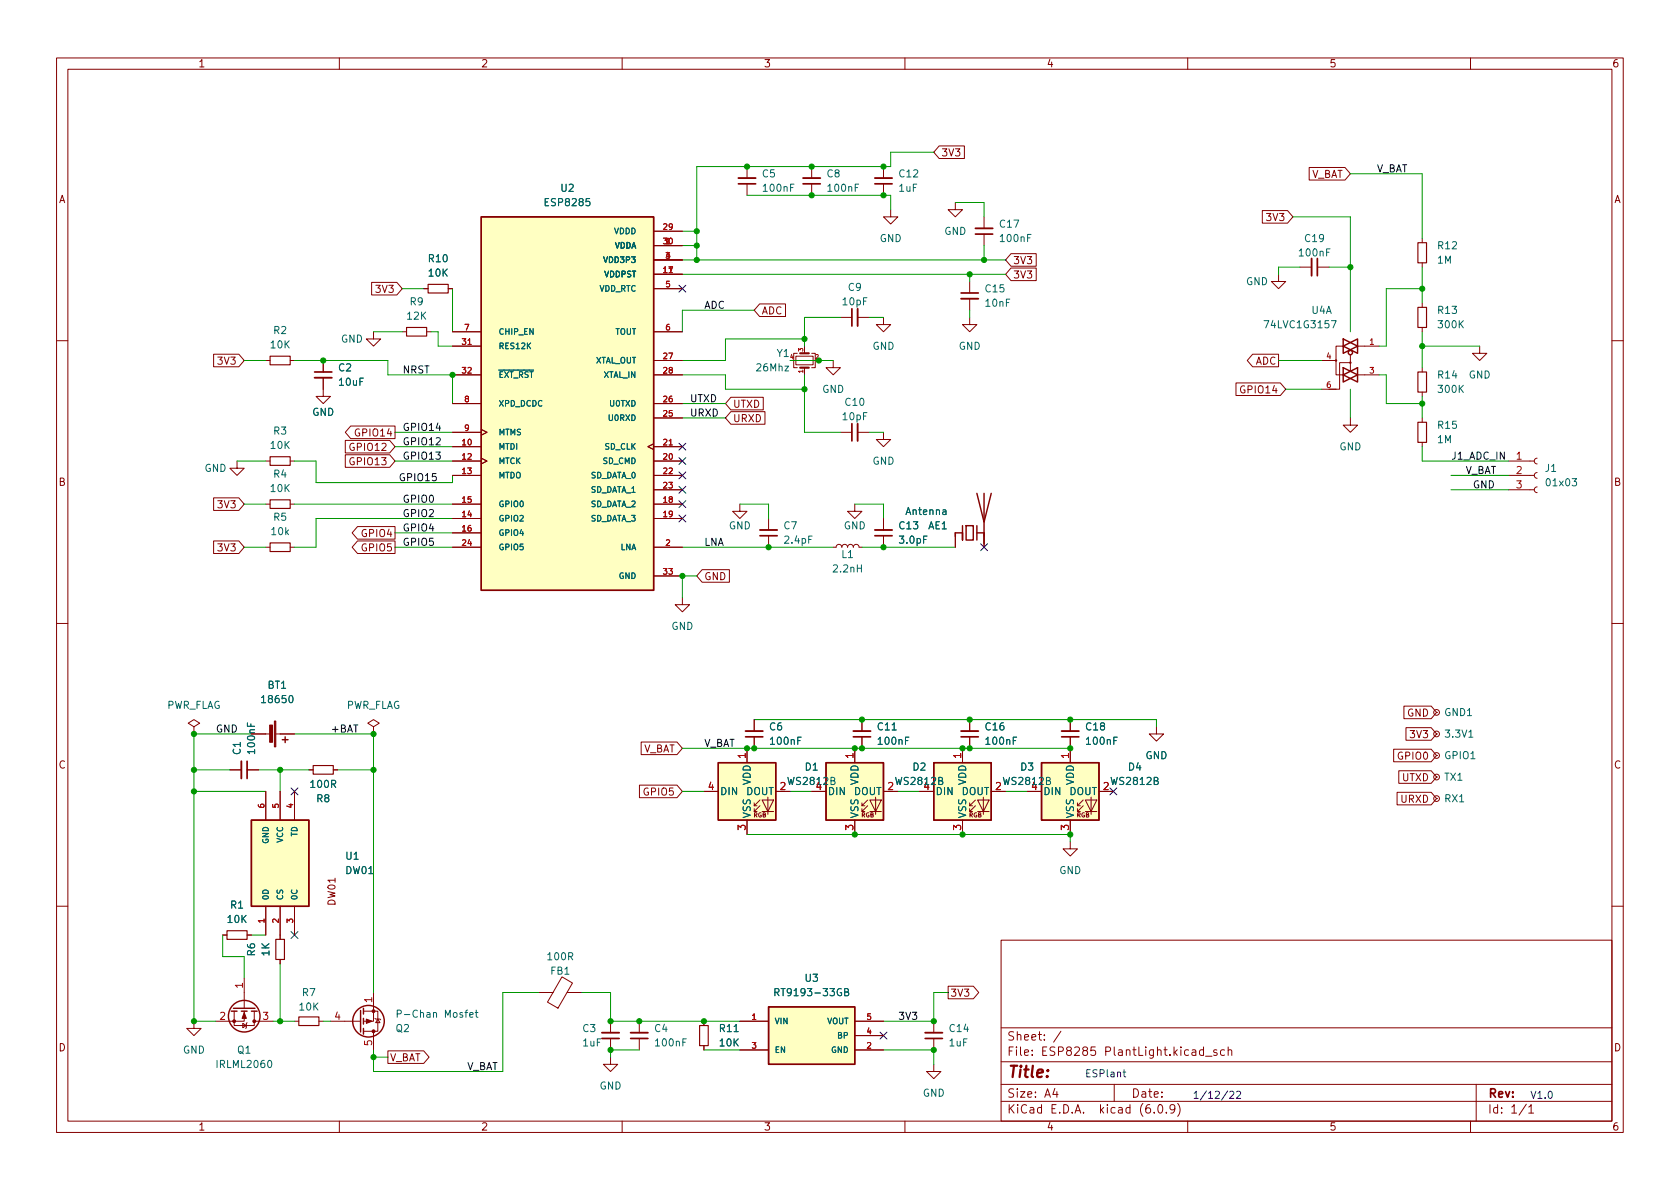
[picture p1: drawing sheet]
<svg xmlns="http://www.w3.org/2000/svg" width="297mm" height="210mm" viewBox="0 0 297 210" stroke-linecap="round" stroke-linejoin="round" font-family="sans-serif">
<g fill="none" stroke="#840000" stroke-width=".18">
<path d="M10 10.2h277v190.1h-277zM12 12.2h273v186.1h-273zM60 10.2v2M110 10.2v2M160 10.2v2M210 10.2v2M260 10.2v2M132.1 29.5v2M132.1 32.5v2M143.5 29.5v2M143.5 32.5v2M156.2 29.5v2"/>
<path d="M156.2 32.5v2M157.5 37.1v1.2h1.2l-1.2 1.3-1.3-1.3h1.3M166.1 25.8h4.4v2.2h-4.4l-1-1.1zM168.9 35.8v1.3h1.3l-1.3 1.2-1.3-1.2h1.3M174 38.3v2.1M223.2 37.2h4.4l1 1.1-1 1.2h-4.4zM231.5 29.6h6.3l1 1.1-1 1.1h-6.3zM65.7 49.9h4.5l.9 1.1-.9 1.2h-4.5zM66 58.7v1.2h1.3l-1.3 1.3-1.2-1.3h1.2M71.1 58.7h.8M74.9 51h.8M75.4 58.7h.8"/>
<path d="M79.2 51h.8M80 58.7h5.1M115.6 58.7h5M115.6 43.4h5M115.6 48.5h5M115.6 40.9h5M115.6 46h5M115.6 51h5M134.3 53.7h4.6v2.3h-4.6l-1-1.1zM148.6 56.1h2M151.6 56.1h2.1M156.2 56.1v1.3h1.3l-1.3 1.3-1.3-1.3h1.3"/>
<path d="M171.4 56.1v1.3h1.3l-1.3 1.3-1.2-1.3h1.2M171.4 49.8v2M171.4 52.8v2.1M174 41.4v2M178.8 47.4h4.4v2.2h-4.4l-1-1.1zM178.8 44.9h4.4v2.2h-4.4l-1-1.1zM226.1 48.5v1.3h1.2l-1.2 1.2-1.3-1.2h1.3M229.9 47.2h2M232.9 47.2h2M251.5 42.2v.7M251.5 46.5v.7M251.5 53.6v.8"/>
<path d="M251.5 57.9v.8M10 60.2h2M37.8 62.6h4.4l1 1.1-1 1.2h-4.4zM47 63.7h.8M51.3 63.7h.8M57.1 66.8v3.3h1.3l-1.3 1.3-1.2-1.3h1.2M57.1 63.7v2.1M61.1 77.9h7.8l.9 1.1-.9 1.1h-7.8zM62 75.3h7.8v2.3h-7.8l-.9-1.2zM80 76.4h5.1M80 66.3h5.1M80 61.2h5.1"/>
<path d="M80 79h5.1M80 71.4h5.1M85.1 75.9l1 .5-1 .6M115.6 78.5l-1 .5 1 .5M115.6 63.7h5M115.6 66.3h5M115.6 79h5M115.6 73.9h5M115.6 71.4h5M129.2 72.8h6.1v2.2h-6.1l-.9-1.1zM129.2 70.3h5.8v2.2h-5.8l-.9-1.1zM140.7 63h3.1v1.5h-3.1z"/>
<path d="M141 62.5h-.7v2.5h.7M142.2 61.2v1.3M142.2 65v1.3M143.5 62.5h.6v2.5h-.6M147.3 63.7v1.3h1.3l-1.3 1.3-1.3-1.3h1.3M148.6 76.4h2M151.6 76.4h2.1M156.2 76.4v1.3h1.3l-1.3 1.3-1.3-1.3h1.3M218.5 67.7h7.9l.9 1.1-.9 1.1h-7.9zM221.5 62.6h4.6v2.3h-4.6l-1-1.2zM233.7 63.7h2.5M237.5 61.2h-1.3v5.1h1.3"/>
<path d="M238.8 62.7v3M238.8 64.1h-1.9v4.7h-3.2M238.8 73.9v1.3h1.2l-1.2 1.2-1.3-1.2h1.3M240 66.3h3.8M240 61.2h3.8M251.5 65v.8M251.5 69.3v.8M251.5 73.9v.8M251.5 78.2v.8M261.6 61.2v1.3h1.3l-1.3 1.2-1.3-1.2h1.3M285 60.2h2M37.8 88h4.4l1 1.1-1 1.2h-4.4z"/>
<path d="M37.8 95.7h4.4l1 1.1-1 1.1h-4.4zM41.9 81.5v1.3h1.3l-1.3 1.3-1.3-1.3h1.3M47 81.5h.8M47 96.8h.8M47 89.1h.8M51.3 81.5h.8M51.3 96.8h.8M51.3 89.1h.8M61.1 80.4h7.8l.9 1.1-.9 1.1h-7.8zM63.2 95.7h6.6v2.2h-6.6l-.9-1.1zM63.2 93.1h6.6v2.2h-6.6l-.9-1.1zM80 84.1h5.1"/>
<path d="M80 81.5h5.1M80 96.8h5.1M80 91.7h5.1M80 89.1h5.1M80 94.2h5.1M85.1 81l1 .5-1 .5M115.6 86.6h5M115.6 84.1h5M115.6 81.5h5M115.6 96.8h5M115.6 91.7h5M115.6 89.1h5"/>
<path d="M130.8 89.1v1.3h1.3l-1.3 1.3-1.3-1.3h1.3M135.9 91.7v2M135.9 94.7v2.1M147.3 96.8h.5l.2-.4 .3-.1 .4 .1 .1 .4 .2-.4 .3-.1 .4 .1 .2 .4 .2-.4 .4-.1 .3 .1 .1 .4 .1-.4 .4-.1 .3 .1 .2 .4h.5M151.1 89.1v1.3h1.3l-1.3 1.3-1.2-1.3h1.2M156.2 91.7v2M156.2 94.7v2.1M168.9 94.2v2.6M174 94.2v2.6M266.7 86.6h4.6M266.7 84.1h4.6M266.7 81.5h4.6"/>
<path d="M271.8 86.1l-.4 .1-.1 .4 .1 .4 .4 .1M271.8 83.6l-.4 .1-.1 .4 .1 .3 .4 .2M271.8 81l-.4 .2-.1 .3 .1 .4 .4 .1M10 110.2h2M115.6 101.8h5M120.6 105.7v1.2h1.3l-1.3 1.3-1.2-1.3h1.2M124.1 100.7h4.9v2.3h-4.9l-.9-1.2zM285 110.2h2M34.3 128.5l1-.6-1-.7-1 .7 1 .6v1.3M34.3 129.8h.1M40.6 136.1h2.1M43.7 136.1h2"/>
<path d="M44.4 129.8h3.4M47 139.9v5.1M48.8 129.8h3.3M49.5 139.9v5.1M52.1 139.9v5.1M54.6 136.1h.8M58.9 136.1h.8M66 128.5l1.1-.6-1.1-.7-1 .7 1 .6v1.3M66 129.8h.1M113.1 138.8h6.6l.9 1.1-.9 1.2h-6.6zM113.4 131.2h6.3l.9 1.1-.9 1.1h-6.3zM124.5 139.9h2.5"/>
<path d="M132.1 132.3v2.6M133.3 127.2v2.1M133.3 130.3v2M137.2 139.9h2.5M143.5 139.9h2.5M151.1 132.3v2.6M152.4 127.2v2.1M152.4 130.3v2M156.2 139.9h2.5M162.6 139.9h2.5M170.2 132.3v2.6M171.4 127.2v2.1"/>
<path d="M171.4 130.3v2M175.3 139.9h2.5M181.6 139.9h2.5M189.2 127.2v2.1M189.2 130.3v4.6M194.3 139.9h2.5M204.5 128.5v1.3h1.2l-1.2 1.3-1.3-1.3h1.3M246.4 132.5h6.6l1 1.1-1 1.1h-6.6zM247.3 136.3h5.7l1 1.1-1 1.1h-5.7zM248.2 124.9h4.8l1 1.1-1 1.1h-4.8zM248.6 128.7h4.4l1 1.1-1 1.1h-4.4zM254 137.4h.1"/>
<path d="M254 126h.1M254 133.6h.1M254 129.8h.1M132.1 145v2.6M133.3 142.5h.6M134.4 142.5l-1.1 1v-.5M134.4 141.5l-1.1 1v-.5M134.7 141.5h2.1l-1 2zM134.7 143.5h2.1M135.8 141v3M151.1 145v2.6M152.4 142.5h.5"/>
<path d="M153.4 142.5l-1 1v-.5M153.4 141.5l-1 1v-.5M153.8 141.5h2l-1 2zM153.8 143.5h2M154.8 141v3M170.2 145v2.6M171.4 142.5h.6M172.5 142.5l-1.1 1v-.5M172.5 141.5l-1.1 1v-.5M172.8 141.5h2.1l-1 2zM172.8 143.5h2.1M173.9 141v3"/>
<path d="M189.2 148.8v1.3h1.3l-1.3 1.3-1.2-1.3h1.2M189.2 145v2.6M190.5 142.5h.5M191.5 142.5l-1 1v-.5M191.5 141.5l-1 1v-.5M191.9 141.5h2l-1 2zM191.9 143.5h2M192.9 141v3M247 140.1h6l1 1.1-1 1.1h-6zM254 141.2h.1M10 160.2h2M39.4 165.3h.7"/>
<path d="M41.4 178.8v2.6h3.6v-2.6M43.2 178.8v1.8h-5.1M43.2 173v5.3M43.7 165.3h.7M47 160.3v5M49.5 160.3v5.8M49.5 169.7v.7M52.1 160.3v5M64.3 178.8h2.5v3.6h-2.5M66 175.5v5.1h-1.7M95.2 175.5h2.6M99.4 172.7l1.8 1.1-2.5 4.5-1.9-1.1z"/>
<path d="M100.3 175.5h2.6M167.6 174.4h4.5l1 1.1-1 1.1h-4.5zM177 166.3h108v32h-108zM285 160.2h2M34.3 180.6v1.3h1.3l-1.3 1.2-1.3-1.2h1.3M42.9 181l.7 .4-.7 .3zM43.7 180.8l-.1 .2v.7l-.2 .2M45 180.6h3.3M52.1 180.6h.7M56.4 180.6h.7M58.4 180.6h5.4M60 198.3v2"/>
<path d="M66 182.4v3.3M66.3 180.1l.1 .1h.8l.1 .1M66.8 180.2l.4 .6h-.8zM68.6 185.8h6.3l1 1.1-1 1.1h-6.3zM107.9 186.9v1.3h1.3l-1.3 1.3-1.2-1.3h1.2M107.9 180.6v2M107.9 183.6v2.1M110 198.3v2M113 180.6v2M113 183.6v2.1M124.5 180.6v.8M124.5 184.9v.8"/>
<path d="M130.8 180.6h5.1M130.8 185.7h5.1M151.1 180.6h5.1M151.1 185.7h5.1M151.1 183.1h5.1M160 198.3v2M165.1 188.2v1.3h1.3l-1.3 1.2-1.3-1.2h1.3M165.1 180.6v2M165.1 183.6v2.1M177 194.8h108M177 191.8h108M177 187.8h108"/>
<path d="M177 181.8h108M186.5 192.5l-.4 1h1M186.9 193v1M187.6 182.4l-1.3 1.9M197 191.8v3M204.1 196.7v.1M204.9 195.4l.2-.1a.81 .81 0 0 1 .6 .7 .81 .81 0 0 1-.3 .8h-.2a.81 .81 0 0 1-.6-.6 .81 .81 0 0 1 .3-.8zM206.2 196.7v.1M207.7 196l-.3 .3h-.3l-.2-.3 .1-.6 .4-.1 .2 .2a.99 .99 0 0 1-.3 1.3h-.3M208.2 195.1a1.72 1.72 0 0 1 0 2.3M210 198.3v2M212.8 185.7l-.4-.1-.3 .3v.4l.1 .3h.6"/>
<path d="M212.8 185.1v1.5M213.1 186.8h1.2M215.1 185.7l-.3-.1-.2 .2v.3l.5 .1v.4h-.5M216.5 185.7l-.4-.1-.3 .3v.4l.1 .3h.6M217.1 185.8l.3-.2 .3 .1 .1 .9M217.1 185.1v1.5M260 198.3v2M261 191.8v6.5M269.9 195.3l-1.3 1.9M270.3 195.8l.4-.5v1.5M270.3 196.8h.9"/>
<circle cx="236.2" cy="63.7" r=".13"/>
<circle cx="238.8" cy="64.1" r=".13"/>
<circle cx="254" cy="126" r=".51"/>
<circle cx="254" cy="133.6" r=".51"/>
<circle cx="254" cy="129.8" r=".51"/>
<circle cx="254" cy="137.4" r=".51"/>
<circle cx="254" cy="141.2" r=".51"/>
</g>
<g fill="none" stroke="#840000" stroke-width=".33">
<path d="M130.6 31.5h3M142 31.5h3M154.7 31.5h3M151.6 54.6v3.1M169.9 52.8h3.1M172.5 40.4h3M231.9 45.7v3.1M55.6 66.8h3.1M151.6 74.9v3.1M134.4 93.7h3M154.7 93.7h3M42.7 134.6v3.1"/>
<path d="M131.8 129.3h3.1M150.9 129.3h3M169.9 129.3h3.1M187.7 129.3h3.1M106.4 182.6h3.1M111.5 182.6h3.1M163.6 182.6h3"/>
</g>
<g fill="none" stroke="#840000" stroke-width=".3">
<path d="M130.6 32.5h3M142 32.5h3M154.7 32.5h3M150.6 54.6v3.1M169.9 51.8h3.1M172.5 41.4h3M232.9 45.7v3.1M55.6 65.8h3.1M150.6 74.9v3.1M134.4 94.7h3M154.7 94.7h3M43.7 134.6v3.1"/>
<path d="M131.8 130.3h3.1M150.9 130.3h3M169.9 130.3h3.1M187.7 130.3h3.1M106.4 183.6h3.1M111.5 183.6h3.1M163.6 183.6h3"/>
</g>
<g fill="none" stroke="#840000" stroke-width=".2">
<path d="M71.9 57.9h3.5v1.5h-3.5zM75.7 50.3h3.5v1.5h-3.5zM250.7 54.4h1.5v3.5h-1.5zM250.7 42.9h1.5v3.6h-1.5zM47.8 63h3.5v1.5h-3.5zM250.7 65.8h1.5v3.5h-1.5zM250.7 74.7h1.5v3.5h-1.5zM47.8 80.8h3.5v1.5h-3.5zM47.8 96h3.5v1.5h-3.5zM47.8 88.4h3.5v1.5h-3.5zM55.4 135.4h3.5v1.5h-3.5zM40.1 164.6h3.6v1.5h-3.6z"/>
<path d="M48.8 166.1h1.5v3.6h-1.5zM52.8 179.8h3.6v1.6h-3.6zM123.7 181.4h1.5v3.5h-1.5z"/>
</g>
<g fill="none" stroke="#840000" stroke-width=".25">
<path d="M85.1 38.3h30.5v66.1h-30.5zM237.5 59.9l1.3 .7-1.3 .6zM237.5 66.3l1.3 .6-1.3 .7zM237.5 65l1.3 .7-1.3 .6zM237.5 61.2l1.3 .6-1.3 .7zM238.8 66.9l1.2-.6v1.3zM238.8 65.7l1.2-.7v1.3zM238.8 61.8l1.2-.6v1.3zM238.8 60.6l1.2-.7v1.3zM170.2 93v2.5v-1.3h-1.3v.7M170.8 93h1.3v2.5h-1.3zM172.7 87.2l1.3 5.1 1.3-5.1"/>
<path d="M172.7 94.2h1.3M172.7 93v2.5M174 87.2v8.9M49.9 130.8h1M50.4 130.3v1M127 134.9h10.2v10.1h-10.2zM146 134.9h10.2v10.1h-10.2zM165.1 134.9h10.2v10.1h-10.2zM184.1 134.9h10.2v10.1h-10.2zM44.4 145h10.2v15.3h-10.2zM40.9 178.8h1M41.3 178.3h3.8"/>
<path d="M42.7 178.8h1M44.4 178.8h1.1M63.8 178.7v3.8M64.3 178.3v1M135.9 178h15.2v10.2h-15.2zM64.3 180.1v1M64.3 181.9v1"/>
<circle cx="238.8" cy="62.4" r=".38"/>
<circle cx="43.2" cy="179.7" r="2.79"/>
<circle cx="65.2" cy="180.6" r="2.79"/>
</g>
<path d="M235.4 56.7h.9l-.6 1.3M70.2 179.3l.6-.1 .2-.2-.1-.3-.7-.1v1.3M83.1 179.5l.6-.2-.1-.2-.4-.1-.1 .2v.6h.5M84 179h.5M84.2 178.6v1.1l.3 .2M137 175.5l.6-.1 .1-.2v-.3l-.7-.1v1.3M149.3 175.4h.6l.1-.2v-.3l-.7-.1v1.3h.5l.2-.1 .1-.3-.3-.3" fill="none" stroke="#006464" stroke-width=".18"/>
<g fill="#ffffc2" stroke="#ffffc2" stroke-width=".18">
<path d="M165.1 134.9h10.2v10.1h-10.2z"/>
<path d="M127 134.9h10.2v10.1h-10.2z"/>
<path d="M85.1 38.3h30.5v66.1h-30.5z"/>
<path d="M146 134.9h10.2v10.1h-10.2z"/>
<path d="M135.9 178h15.2v10.2h-15.2z"/>
<path d="M184.1 134.9h10.2v10.1h-10.2z"/>
<path d="M44.4 145h10.2v15.3h-10.2z"/>
</g>
<path d="M141.5 65h1.5M141.5 62.5h1.5" fill="none" stroke="#840000" stroke-width=".38"/>
<g fill="#840000" stroke="#840000" stroke-width=".18">
<path d="M43.2 179.1l.4 1h-.8z"/>
<path d="M64.8 180.2l1 .4-1 .4z"/>
<path d="M48.5 127.5h.3v4.6h-.3z"/>
<path d="M47.7 128.2h.5v3.1h-.5z"/>
<circle cx="41.4" cy="180.6" r=".25"/>
<circle cx="45" cy="180.6" r=".25"/>
<circle cx="66" cy="178.8" r=".25"/>
<circle cx="66" cy="182.4" r=".25"/>
</g>
<path d="M198.6 189.6h.4M198.7 189.2v1l.3 .2M217.4 193.1l.5-.1 .3 .3-.8 .9h.8M218.6 193.1l.5-.1 .3 .3-.8 .9h.8" fill="none" stroke="#0000c2" stroke-width=".18"/>
<g fill="none" stroke="#009600" stroke-width=".18">
<path d="M132.1 34.5h25.4v2.6M165.1 26.9h-7.6v2.6h-34.3v16.5M168.9 35.8h5.1v2.5M228.6 38.3h10.2v20.4M238.8 30.7h12.7v11.5M66 58.7h5.1M71.1 51h3.8M76.2 58.7h1.3v2.5h2.5M80 51v7.7M120.6 40.9h2.6M120.6 46h57.2M120.6 43.4h2.6"/>
<path d="M120.6 48.5h57.2M133.3 54.9h-12.7v3.8M142.2 59.9h-13.9v3.8h-7.7M148.6 56.1h-6.4v5.1M153.7 56.1h2.5M171.4 48.5v1.3M171.4 54.9v1.2M174 43.4v2.6M229.9 47.2h-3.8v1.3M234.9 47.2h3.9M251.5 47.2v6.4M251.5 58.7v6.3"/>
<path d="M251.5 51h-6.4v10.2h-1.3M43.2 63.7h3.8M52.1 63.7h16.5v2.6h11.4v5.1M69.8 76.4h10.2M69.8 79h10.2M120.6 71.4h7.7M120.6 66.3h7.7v2.5h13.9M120.6 73.9h7.7M139.7 63.7h7.6M142.2 66.3v10.1h6.4M153.7 76.4h2.5M226.1 63.7h7.6"/>
<path d="M227.3 68.8h6.4M238.8 68.8v5.1M243.8 66.3h1.3v5.1h6.4M251.5 70.1v3.8M251.5 79v2.5h15.2M251.5 61.2h10.1M41.9 81.5h5.1M43.2 96.8h3.8M43.2 89.1h3.8M52.1 81.5h3.8v3.8h24.1v-1.2M52.1 89.1h27.9M69.8 96.8h10.2"/>
<path d="M69.8 81.5h10.2M69.8 94.2h10.2M80 91.7h-24.1v5.1h-3.8M120.6 96.8h26.7M130.8 89.1h5.1v2.6M151.1 89.1h5.1v2.6M152.4 96.8h16.5M256.5 84.1h10.2M256.5 86.6h10.2M123.2 101.8h-2.6v3.9M34.3 139.9h12.7M34.3 136.1h6.3"/>
<path d="M44.4 129.8h-10.1v50.8h3.8M45.7 136.1h8.9M49.5 136.1v3.8M52.1 129.8h13.9v45.7M59.7 136.1h6.3M120.6 132.3h68.6M120.6 139.9h3.9M133.3 127.2h71.2v1.3M139.7 139.9h3.8M158.7 139.9h3.9M177.8 139.9h3.8M132.1 147.6h57.1v1.2"/>
<path d="M39.4 165.3v3.9h3.8v3.8M44.4 165.3h2.6M49.5 170.4v10.2M95.2 175.5h-6.3v14h-22.9v-3.8M102.9 175.5h5v5.1h22.9M167.6 175.5h-2.5v5.1h-8.9M48.3 180.6h3.8M57.1 180.6h1.3M66 186.9h2.6M113 185.7h-5.1v1.2M124.5 185.7h6.3M156.2 185.7h8.9v2.5"/>
</g>
<g fill="none" stroke="#000084" stroke-width=".18">
<path d="M120 50.4l1.3 1.3M121.3 50.4l-1.3 1.3M120 78.4l1.3 1.2M121.3 78.4l-1.3 1.2M120 80.9l1.3 1.2M120 91.1l1.3 1.2M120 86l1.3 1.2M120 88.5l1.3 1.3M120 83.5l1.3 1.2M121.3 80.9l-1.3 1.2M121.3 91.1l-1.3 1.2M121.3 86l-1.3 1.2"/>
<path d="M121.3 88.5l-1.3 1.3M121.3 83.5l-1.3 1.2M173.4 96.2l1.2 1.2M174.6 96.2l-1.2 1.2M51.5 139.3l1.2 1.3M52.7 139.3l-1.2 1.3M196.2 139.3l1.3 1.3M197.5 139.3l-1.3 1.3M51.5 164.7l1.2 1.3M52.7 164.7l-1.2 1.3M155.6 182.5l1.2 1.2M156.8 182.5l-1.2 1.2"/>
</g>
<g fill="#009600" stroke="#009600" stroke-width=".18">
<circle cx="251.5" cy="61.2" r=".46"/>
<circle cx="238.8" cy="47.2" r=".46"/>
<circle cx="156.2" cy="34.5" r=".46"/>
<circle cx="156.2" cy="29.5" r=".46"/>
<circle cx="171.4" cy="48.5" r=".46"/>
<circle cx="174" cy="46" r=".46"/>
<circle cx="171.4" cy="127.2" r=".46"/>
<circle cx="189.2" cy="127.2" r=".46"/>
<circle cx="171.4" cy="132.3" r=".46"/>
<circle cx="189.2" cy="132.3" r=".46"/>
<circle cx="135.9" cy="96.8" r=".46"/>
<circle cx="144.8" cy="63.7" r=".46"/>
<circle cx="142.2" cy="68.8" r=".46"/>
<circle cx="156.2" cy="96.8" r=".46"/>
<circle cx="120.6" cy="101.8" r=".46"/>
<circle cx="170.2" cy="132.3" r=".46"/>
<circle cx="132.1" cy="29.5" r=".46"/>
<circle cx="123.2" cy="40.9" r=".46"/>
<circle cx="123.2" cy="43.4" r=".46"/>
<circle cx="143.5" cy="29.5" r=".46"/>
<circle cx="143.5" cy="34.5" r=".46"/>
<circle cx="251.5" cy="51" r=".46"/>
<circle cx="251.5" cy="71.4" r=".46"/>
<circle cx="123.2" cy="46" r=".46"/>
<circle cx="142.2" cy="59.9" r=".46"/>
<circle cx="80" cy="66.3" r=".46"/>
<circle cx="189.2" cy="147.6" r=".46"/>
<circle cx="170.2" cy="147.6" r=".46"/>
<circle cx="66" cy="186.9" r=".46"/>
<circle cx="107.9" cy="180.6" r=".46"/>
<circle cx="113" cy="180.6" r=".46"/>
<circle cx="124.5" cy="180.6" r=".46"/>
<circle cx="107.9" cy="185.7" r=".46"/>
<circle cx="165.1" cy="185.7" r=".46"/>
<circle cx="165.1" cy="180.6" r=".46"/>
<circle cx="151.1" cy="147.6" r=".46"/>
<circle cx="151.1" cy="132.3" r=".46"/>
<circle cx="133.3" cy="132.3" r=".46"/>
<circle cx="132.1" cy="132.3" r=".46"/>
<circle cx="152.4" cy="132.3" r=".46"/>
<circle cx="152.4" cy="127.2" r=".46"/>
<circle cx="34.3" cy="136.1" r=".46"/>
<circle cx="34.3" cy="129.8" r=".46"/>
<circle cx="34.3" cy="180.6" r=".46"/>
<circle cx="34.3" cy="139.9" r=".46"/>
<circle cx="49.5" cy="136.1" r=".46"/>
<circle cx="49.5" cy="180.6" r=".46"/>
<circle cx="66" cy="129.8" r=".46"/>
<circle cx="66" cy="136.1" r=".46"/>
<circle cx="57.1" cy="63.7" r=".46"/>
</g>
<text font-size="2.8" fill="#840000" x="178" y="190.6">Title:</text>
<g font-size="2.1" fill="#840000">
<text x="178" y="184">Sheet: /</text>
<text x="178" y="186.7">File: ESP8285 PlantLight.kicad_sch</text>
<text x="178" y="196.9">KiCad E.D.A. kicad (6.0.9)</text>
<text x="178" y="194.1">Size: A4</text>
<text x="200" y="194.1">Date:</text>
<text x="263" y="194.1">Rev:</text>
<text x="263" y="196.9">Id: 1/1</text>
</g>
<g font-size="1.8" fill="#840000">
<text x="35" y="11.9">1</text>
<text x="85" y="11.9">2</text>
<text x="135" y="11.9">3</text>
<text x="185" y="11.9">4</text>
<text x="235" y="11.9">5</text>
<text x="285" y="11.9">6</text>
<text x="166.4" y="27.6">3V3</text>
<text x="10.3" y="35.9">A</text>
<text x="231.7" y="31.5">V_BAT</text>
<text x="285.3" y="35.9">A</text>
<text x="224.2" y="39.1">3V3</text>
<text x="179.1" y="46.7">3V3</text>
<text x="66.7" y="51.8">3V3</text>
<text x="179.1" y="49.2">3V3</text>
<text x="134.6" y="55.6">ADC</text>
<text x="38.8" y="64.5">3V3</text>
<text x="221.9" y="64.5">ADC</text>
<text x="219.7" y="69.6">GPIO14</text>
<text x="63.1" y="77.2">GPIO14</text>
<text x="129.5" y="74.6">URXD</text>
<text x="129.5" y="72.1">UTXD</text>
<text x="62.2" y="79.7">GPIO12</text>
<text x="62.2" y="82.3">GPIO13</text>
<text x="10.3" y="85.9">B</text>
<text x="38.8" y="89.9">3V3</text>
<text x="285.3" y="85.9">B</text>
<text x="64.1" y="95">GPIO4</text>
<text x="38.8" y="97.5">3V3</text>
<text x="64.1" y="97.5">GPIO5</text>
<text x="124.5" y="102.6">GND</text>
<text x="248.8" y="126.7">GND</text>
<text x="249.6" y="130.5">3V3</text>
<text x="10.3" y="135.9">C</text>
<text x="113.6" y="133.1">V_BAT</text>
<text x="247.3" y="134.3">GPIO0</text>
<text x="285.3" y="135.9">C</text>
<text x="114" y="140.7">GPIO5</text>
<text x="247.7" y="141.9">URXD</text>
<text x="247.9" y="138.1">UTXD</text>
<text x="59.3" y="160.1" transform="rotate(-90 59.3 160.1)">DW01</text>
<text x="168" y="176.2">3V3</text>
<text x="10.3" y="185.9">D</text>
<text x="285.3" y="185.9">D</text>
<text x="68.9" y="187.7">V_BAT</text>
<text x="35" y="199.9">1</text>
<text x="85" y="199.9">2</text>
<text x="135" y="199.9">3</text>
<text x="185" y="199.9">4</text>
<text x="235" y="199.9">5</text>
<text x="285" y="199.9">6</text>
</g>
<g font-size="1.8" fill="#006464">
<text x="99.2" y="33.9">U2</text>
<text x="134.8" y="31.4">C5</text>
<text x="135.1" y="33.9">100nF</text>
<text x="146.2" y="31.4">C8</text>
<text x="146.5" y="33.9">100nF</text>
<text x="159" y="33.9">1uF</text>
<text x="159.1" y="31.4">C12</text>
<text x="96.6" y="36.4">ESP8285</text>
<text x="166.9" y="41.5">GND</text>
<text x="176.8" y="40.2">C17</text>
<text x="75.8" y="46.4">R10</text>
<text x="155.5" y="42.8">GND</text>
<text x="177" y="42.8">100nF</text>
<text x="229.9" y="45.3">100nF</text>
<text x="230.8" y="42.8">C19</text>
<text x="254.2" y="46.6">1M</text>
<text x="254.3" y="44.1">R12</text>
<text x="72.5" y="54">R9</text>
<text x="75.8" y="48.9">10K</text>
<text x="149.1" y="54">10pF</text>
<text x="150" y="51.4">C9</text>
<text x="174.3" y="51.7">C15</text>
<text x="220.3" y="50.4">GND</text>
<text x="48.4" y="59.1">R2</text>
<text x="72" y="56.5">12K</text>
<text x="174.3" y="54.2">10nF</text>
<text x="224" y="58">74LVC1G3157</text>
<text x="231.9" y="55.5">U4A</text>
<text x="254.3" y="55.5">R13</text>
<text x="254.4" y="58">300K</text>
<text x="47.9" y="61.6">10K</text>
<text x="59.9" y="65.7">C2</text>
<text x="60.3" y="60.6">GND</text>
<text x="133.9" y="65.7">26Mhz</text>
<text x="137.4" y="63.1">Y1</text>
<text x="154.2" y="61.8">GND</text>
<text x="169.5" y="61.8">GND</text>
<text x="60" y="68.2">10uF</text>
<text x="145.4" y="69.5">GND</text>
<text x="149.5" y="71.8">C10</text>
<text x="254.3" y="66.9">R14</text>
<text x="254.4" y="69.5">300K</text>
<text x="259.7" y="66.9">GND</text>
<text x="48.4" y="76.8">R3</text>
<text x="55.2" y="73.5">GND</text>
<text x="149.1" y="74.3">10pF</text>
<text x="254.3" y="75.8">R15</text>
<text x="36.1" y="83.4">GND</text>
<text x="47.9" y="79.4">10K</text>
<text x="154.2" y="82.2">GND</text>
<text x="236.8" y="79.6">GND</text>
<text x="254.2" y="78.4">1M</text>
<text x="273.2" y="83.4">J1</text>
<text x="47.9" y="87">10K</text>
<text x="48.4" y="84.5">R4</text>
<text x="273.6" y="86">01x03</text>
<text x="48.1" y="94.6">10k</text>
<text x="48.4" y="92.1">R5</text>
<text x="128.8" y="93.6">GND</text>
<text x="138.6" y="93.6">C7</text>
<text x="149.2" y="93.6">GND</text>
<text x="159.1" y="93.6">C13</text>
<text x="160.3" y="91.1">Antenna</text>
<text x="164.1" y="93.6">AE1</text>
<text x="138.8" y="96.1">2.4pF</text>
<text x="147.5" y="101.2">2.2nH</text>
<text x="148.8" y="98.7">L1</text>
<text x="159.2" y="96.1">3.0pF</text>
<text x="118.7" y="111.4">GND</text>
<text x="29.3" y="125.3">PWR_FLAG</text>
<text x="46.6" y="124.3">18650</text>
<text x="47.4" y="121.8">BT1</text>
<text x="61.1" y="125.3">PWR_FLAG</text>
<text x="136.1" y="129.1">C6</text>
<text x="136.3" y="131.7">100nF</text>
<text x="155.2" y="129.1">C11</text>
<text x="155.4" y="131.7">100nF</text>
<text x="174.3" y="129.1">C16</text>
<text x="174.4" y="131.7">100nF</text>
<text x="192.1" y="129.1">C18</text>
<text x="192.2" y="131.7">100nF</text>
<text x="255.4" y="126.6">GND1</text>
<text x="255.7" y="130.4">3.3V1</text>
<text x="42.5" y="133.4" transform="rotate(-90 42.5 133.4)">C1</text>
<text x="45.1" y="133.1" transform="rotate(-90 45.1 133.1)">100nF</text>
<text x="142.4" y="136.3">D1</text>
<text x="161.4" y="136.3">D2</text>
<text x="180.5" y="136.3">D3</text>
<text x="199.5" y="136.3">D4</text>
<text x="202.5" y="134.2">GND</text>
<text x="255.5" y="134.2">GPIO1</text>
<text x="55" y="139.3">100R</text>
<text x="56" y="141.9">R8</text>
<text x="127.3" y="140.6">DIN</text>
<text x="131.9" y="140.6">DOUT</text>
<text x="132.7" y="138.9" transform="rotate(-90 132.7 138.9)">VDD</text>
<text x="139.5" y="138.8">WS2812B</text>
<text x="146.3" y="140.6">DIN</text>
<text x="150.9" y="140.6">DOUT</text>
<text x="151.8" y="138.9" transform="rotate(-90 151.8 138.9)">VDD</text>
<text x="158.5" y="138.8">WS2812B</text>
<text x="163.3" y="139.7">4</text>
<text x="165.4" y="140.6">DIN</text>
<text x="170" y="140.6">DOUT</text>
<text x="170.8" y="138.9" transform="rotate(-90 170.8 138.9)">VDD</text>
<text x="177.6" y="138.8">WS2812B</text>
<text x="182.4" y="139.7">4</text>
<text x="184.4" y="140.6">DIN</text>
<text x="189" y="140.6">DOUT</text>
<text x="189.9" y="138.9" transform="rotate(-90 189.9 138.9)">VDD</text>
<text x="196.6" y="138.8">WS2812B</text>
<text x="255.4" y="138">TX1</text>
<text x="255.5" y="141.9">RX1</text>
<text x="132.7" y="144.8" transform="rotate(-90 132.7 144.8)">VSS</text>
<text x="151.8" y="144.8" transform="rotate(-90 151.8 144.8)">VSS</text>
<text x="170.8" y="144.8" transform="rotate(-90 170.8 144.8)">VSS</text>
<text x="189.9" y="144.8" transform="rotate(-90 189.9 144.8)">VSS</text>
<text x="61.2" y="154.6">DW01</text>
<text x="61.2" y="152">U1</text>
<text x="187.3" y="154.6">GND</text>
<text x="40.8" y="160.7">R1</text>
<text x="40.3" y="163.2">10K</text>
<text x="45.1" y="169" transform="rotate(-90 45.1 169)">R6</text>
<text x="47.6" y="169" transform="rotate(-90 47.6 169)">1K</text>
<text x="96.9" y="169.8">100R</text>
<text x="97.4" y="172.3">FB1</text>
<text x="142.4" y="173.6">U3</text>
<text x="53" y="178.7">10K</text>
<text x="53.5" y="176.1">R7</text>
<text x="71.1" y="180">P-Chan Mosfet</text>
<text x="137.8" y="176.1">RT9193-33GB</text>
<text x="70" y="182.5">Q2</text>
<text x="103.1" y="182.5">C3</text>
<text x="103.1" y="185">1uF</text>
<text x="115.8" y="182.5">C4</text>
<text x="116" y="185">100nF</text>
<text x="127.3" y="182.5">R11</text>
<text x="127.3" y="185">10K</text>
<text x="167.9" y="185">1uF</text>
<text x="167.9" y="182.5">C14</text>
<text x="32.3" y="186.3">GND</text>
<text x="38.5" y="188.8">IRLML2060</text>
<text x="42" y="186.3">Q1</text>
<text x="106" y="192.7">GND</text>
<text x="163.1" y="193.9">GND</text>
</g>
<g font-size="1.8" fill="#0f0f0f">
<text x="243.1" y="30.5">V_BAT</text>
<text x="124.5" y="54.6">ADC</text>
<text x="71.1" y="66">NRST</text>
<text x="121.9" y="71.1">UTXD</text>
<text x="71.1" y="76.2">GPIO14</text>
<text x="121.9" y="73.6">URXD</text>
<text x="71.1" y="78.7">GPIO12</text>
<text x="71.1" y="81.3">GPIO13</text>
<text x="256.5" y="81.3">J1_ADC_IN</text>
<text x="259.1" y="83.8">V_BAT</text>
<text x="71.1" y="85.1">GPIO15</text>
<text x="71.1" y="88.9">GPIO0</text>
<text x="260.3" y="86.3">GND</text>
<text x="71.1" y="91.4">GPIO2</text>
<text x="71.1" y="94">GPIO4</text>
<text x="71.1" y="96.5">GPIO5</text>
<text x="124.5" y="96.5">LNA</text>
<text x="38.1" y="129.5">GND</text>
<text x="58.4" y="129.5">+BAT</text>
<text x="124.5" y="132.1">V_BAT</text>
<text x="158.7" y="180.3">3V3</text>
<text x="82.5" y="189.2">V_BAT</text>
</g>
<g font-size="1.8" fill="#a90000">
<text x="268.1" y="81.3">1</text>
<text x="268.1" y="83.8">2</text>
<text x="268.1" y="86.4">3</text>
<text x="131.8" y="134.1" transform="rotate(-90 131.8 134.1)">1</text>
<text x="150.9" y="134.1" transform="rotate(-90 150.9 134.1)">1</text>
<text x="169.9" y="134.1" transform="rotate(-90 169.9 134.1)">1</text>
<text x="189" y="134.1" transform="rotate(-90 189 134.1)">1</text>
<text x="125.2" y="139.7">4</text>
<text x="137.9" y="139.7">2</text>
<text x="144.3" y="139.7">4</text>
<text x="157" y="139.7">2</text>
<text x="176" y="139.7">2</text>
<text x="195.1" y="139.7">2</text>
<text x="131.8" y="146.8" transform="rotate(-90 131.8 146.8)">3</text>
<text x="150.9" y="146.8" transform="rotate(-90 150.9 146.8)">3</text>
<text x="169.9" y="146.8" transform="rotate(-90 169.9 146.8)">3</text>
<text x="189" y="146.8" transform="rotate(-90 189 146.8)">3</text>
<text x="42.9" y="174.7" transform="rotate(-90 42.9 174.7)">1</text>
<text x="65.8" y="177.3" transform="rotate(-90 65.8 177.3)">1</text>
<text x="38.9" y="180.3">2</text>
<text x="46.5" y="180.3">3</text>
<text x="59.2" y="180.3">4</text>
<text x="65.8" y="184.9" transform="rotate(-90 65.8 184.9)">5</text>
</g>
<g font-size="1.8" fill="#0000c2">
<text x="191.8" y="190.5">ESPlant</text>
<text x="210.8" y="194.3">1/12/22</text>
<text x="270.5" y="194.3">V1.0</text>
</g>
<g font-size="1.4" fill="#006464">
<text x="108.6" y="41.4">VDDD</text>
<text x="107.1" y="46.5">VDD3P3</text>
<text x="108.6" y="43.9">VDDA</text>
<text x="105.9" y="51.6">VDD_RTC</text>
<text x="106.8" y="49">VDDPST</text>
<text x="88.1" y="59.2">CHIP_EN</text>
<text x="108.7" y="59.2">TOUT</text>
<text x="88.1" y="61.7">RES12K</text>
<text x="105.1" y="64.3">XTAL_OUT</text>
<text x="88.1" y="66.8">~{EXT_RST}</text>
<text x="88.1" y="71.9">XPD_DCDC</text>
<text x="106.7" y="66.8">XTAL_IN</text>
<text x="107.9" y="71.9">U0TXD</text>
<text x="88.1" y="77">MTMS</text>
<text x="107.8" y="74.4">U0RXD</text>
<text x="88.1" y="79.5">MTDI</text>
<text x="88.1" y="82">MTCK</text>
<text x="106.6" y="82">SD_CMD</text>
<text x="106.9" y="79.5">SD_CLK</text>
<text x="88.1" y="84.6">MTDO</text>
<text x="88.1" y="89.7">GPIO0</text>
<text x="104.3" y="89.7">SD_DATA_2</text>
<text x="104.3" y="84.6">SD_DATA_0</text>
<text x="104.3" y="87.1">SD_DATA_1</text>
<text x="88.1" y="92.2">GPIO2</text>
<text x="88.1" y="94.7">GPIO4</text>
<text x="104.3" y="92.2">SD_DATA_3</text>
<text x="88.1" y="97.3">GPIO5</text>
<text x="109.7" y="97.3">LNA</text>
<text x="109.4" y="102.4">GND</text>
<text x="47.5" y="149.2" transform="rotate(-90 47.5 149.2)">GND</text>
<text x="50" y="149" transform="rotate(-90 50 149)">VCC</text>
<text x="52.6" y="147.9" transform="rotate(-90 52.6 147.9)">TD</text>
<text x="47.5" y="159.3" transform="rotate(-90 47.5 159.3)">0D</text>
<text x="50" y="159.3" transform="rotate(-90 50 159.3)">CS</text>
<text x="52.6" y="159.3" transform="rotate(-90 52.6 159.3)">0C</text>
<text x="136.9" y="181.1">VIN</text>
<text x="146.2" y="181.1">VOUT</text>
<text x="148.1" y="183.6">BP</text>
<text x="136.9" y="186.2">EN</text>
<text x="147" y="186.2">GND</text>
</g>
<g font-size="1.4" fill="#a90000">
<text x="117.3" y="40.6">29</text>
<text x="117.3" y="43.2">30</text>
<text x="117.7" y="43.2">1</text>
<text x="117.7" y="45.7">4</text>
<text x="117.3" y="48.3">11</text>
<text x="117.7" y="50.8">5</text>
<text x="82.2" y="58.4">7</text>
<text x="117.7" y="58.4">6</text>
<text x="81.8" y="61">31</text>
<text x="117.3" y="63.5">27</text>
<text x="234.6" y="63.5">4</text>
<text x="242.2" y="61">1</text>
<text x="81.8" y="66">32</text>
<text x="82.2" y="71.1">8</text>
<text x="117.3" y="71.1">26</text>
<text x="117.3" y="66">28</text>
<text x="234.6" y="68.6">6</text>
<text x="242.2" y="66">3</text>
<text x="82.2" y="76.2">9</text>
<text x="117.3" y="73.7">25</text>
<text x="81.8" y="78.7">10</text>
<text x="81.8" y="81.3">12</text>
<text x="81.8" y="83.8">13</text>
<text x="117.3" y="81.3">20</text>
<text x="117.3" y="78.7">21</text>
<text x="117.3" y="83.8">22</text>
<text x="81.8" y="88.9">15</text>
<text x="117.3" y="88.9">18</text>
<text x="117.3" y="86.4">23</text>
<text x="81.8" y="91.4">14</text>
<text x="81.8" y="94">16</text>
<text x="117.3" y="91.4">19</text>
<text x="81.8" y="96.5">24</text>
<text x="117.3" y="101.6">33</text>
<text x="117.7" y="96.5">2</text>
<text x="46.7" y="142.9" transform="rotate(-90 46.7 142.9)">6</text>
<text x="49.3" y="142.9" transform="rotate(-90 49.3 142.9)">5</text>
<text x="51.8" y="142.9" transform="rotate(-90 51.8 142.9)">4</text>
<text x="46.7" y="163.2" transform="rotate(-90 46.7 163.2)">1</text>
<text x="49.3" y="163.2" transform="rotate(-90 49.3 163.2)">2</text>
<text x="51.8" y="163.2" transform="rotate(-90 51.8 163.2)">3</text>
<text x="133" y="180.3">1</text>
<text x="133" y="185.4">3</text>
<text x="153.3" y="185.4">2</text>
<text x="153.3" y="182.9">4</text>
<text x="153.3" y="180.3">5</text>
</g>
<g font-size="1.1" fill="#a90000">
<text x="139.7" y="63.5">4</text>
<text x="142" y="65.9" transform="rotate(-90 142 65.9)">1</text>
<text x="142" y="62.1" transform="rotate(-90 142 62.1)">3</text>
<text x="144.2" y="63.5">2</text>
</g>
<g font-size="1.1" fill="#840000">
<text x="133.2" y="144.5">RGB</text>
<text x="152.2" y="144.5">RGB</text>
<text x="171.3" y="144.5">RGB</text>
<text x="190.3" y="144.5">RGB</text>
</g>
</svg>
